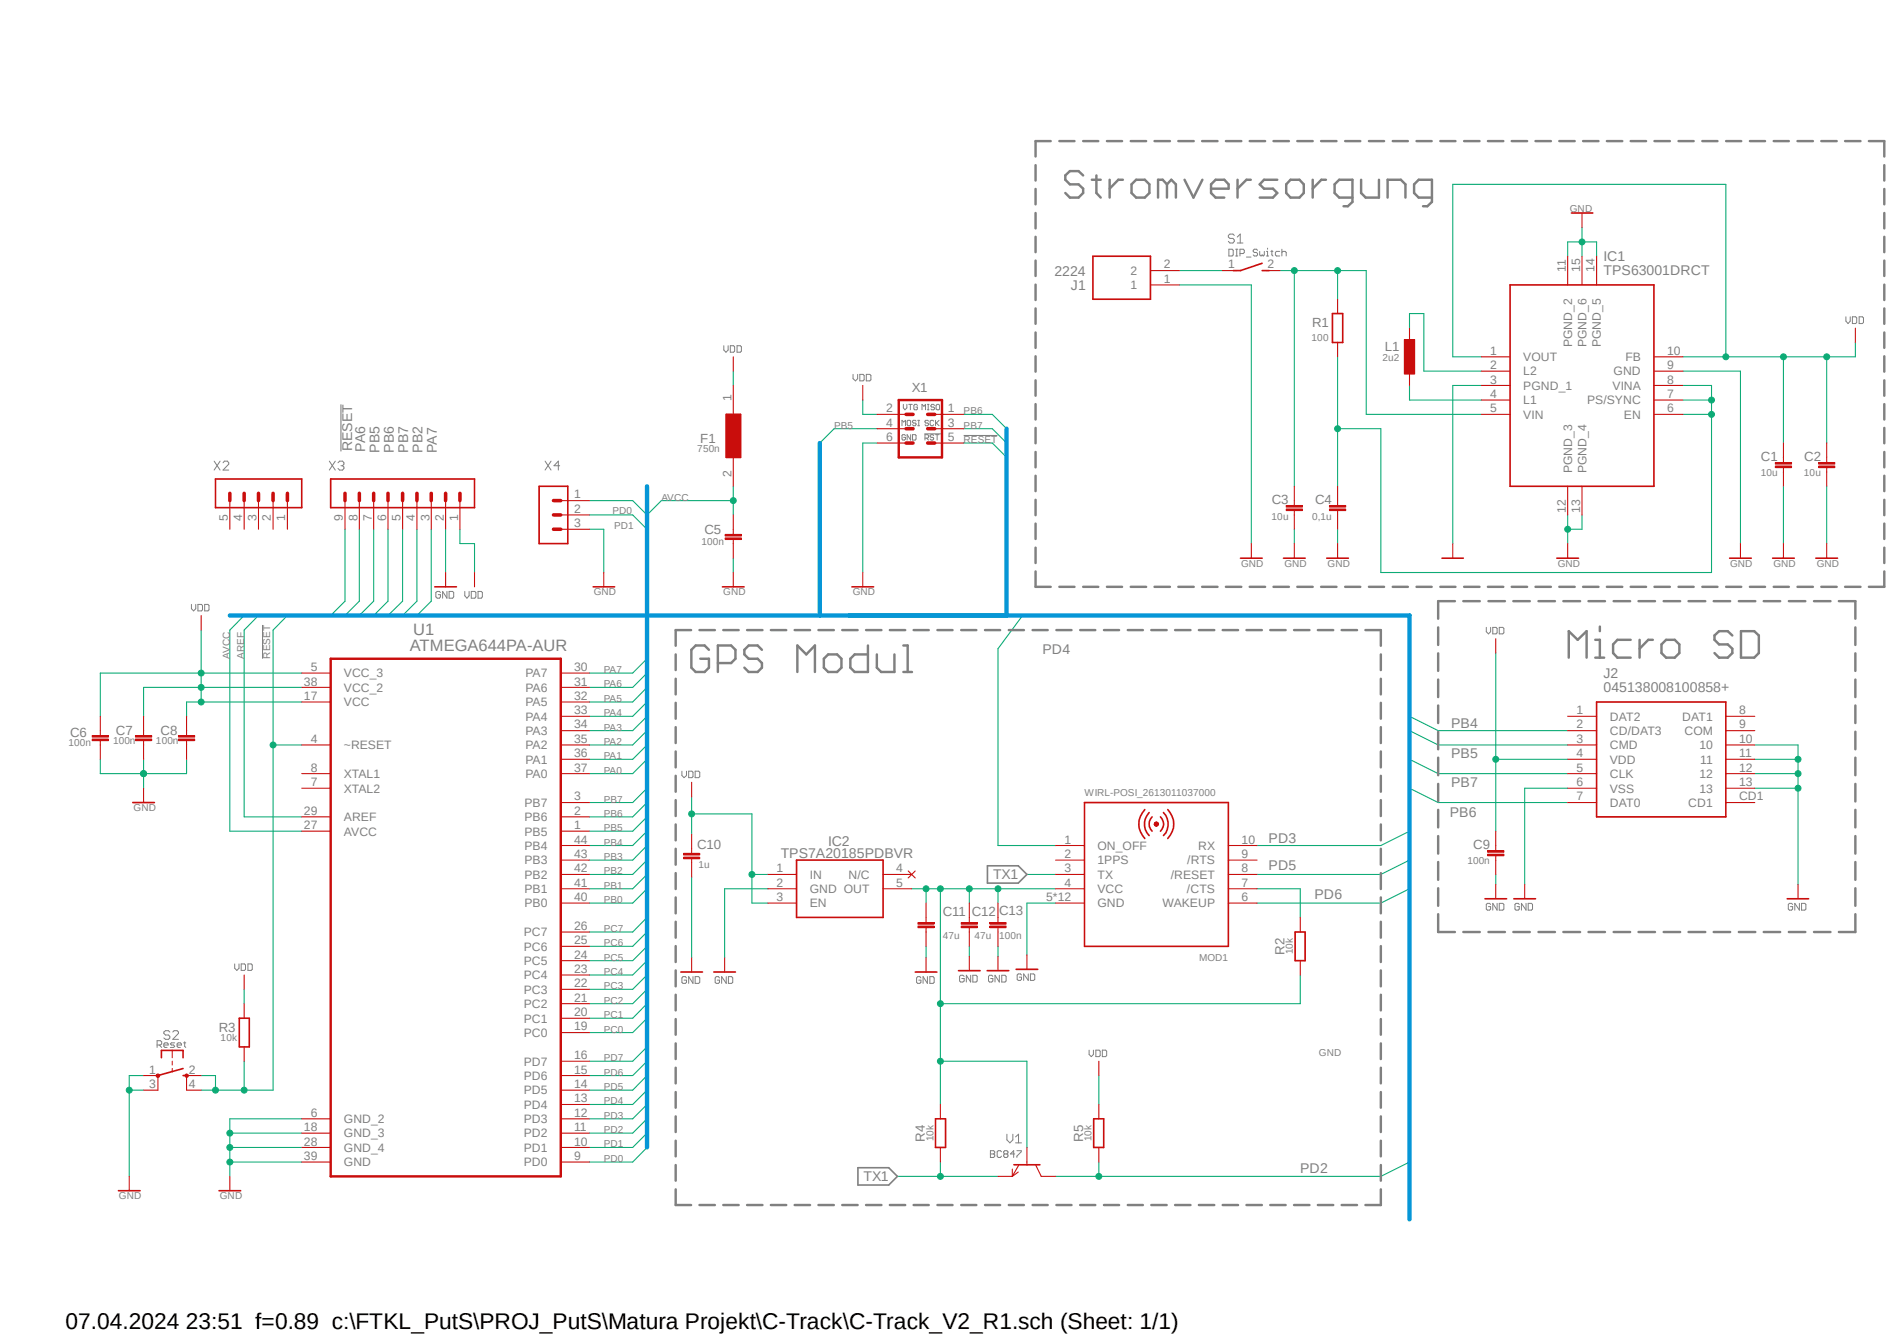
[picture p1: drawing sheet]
<svg xmlns="http://www.w3.org/2000/svg" width="297mm" height="210mm" viewBox="0 0 297 210" stroke-linecap="round" stroke-linejoin="round" font-family="sans-serif">
<path d="M10.2 21.8l285.1 169.7M295.3 21.8l-285.1 169.7" fill="none" stroke="#fff" stroke-width=".16"/>
<path d="M20.2 170.7h2.3M22.5 168.4h-2.3v15.8" fill="none" stroke="#0dab76" stroke-width=".17"/>
<circle cx="20.2" cy="170.7" r=".46" fill="#0dab76"/>
<circle cx="20.2" cy="170.7" r=".46" fill="none" stroke="#0dab76" stroke-width=".16"/>
<path d="M137.3 69.4h-2.2v20.3M114.8 87.4v2.3M36 177.5h11.2M47.2 175.2h-11.2v9" fill="none" stroke="#0dab76" stroke-width=".17"/>
<circle cx="36" cy="177.5" r=".46" fill="#0dab76"/>
<circle cx="36" cy="177.5" r=".46" fill="none" stroke="#0dab76" stroke-width=".16"/>
<path d="M36 179.7h11.2" fill="none" stroke="#0dab76" stroke-width=".17"/>
<circle cx="36" cy="179.7" r=".46" fill="#0dab76"/>
<circle cx="36" cy="179.7" r=".46" fill="none" stroke="#0dab76" stroke-width=".16"/>
<path d="M36 182h11.2" fill="none" stroke="#0dab76" stroke-width=".17"/>
<circle cx="36" cy="182" r=".46" fill="#0dab76"/>
<circle cx="36" cy="182" r=".46" fill="none" stroke="#0dab76" stroke-width=".16"/>
<path d="M274.7 118.9h6.8v4.5h-6.8M108.3 137.4v12.6M120.2 139.2h-6.7v10.8M274.7 121.2h6.8M145 148.2v1.8M151.8 148.2v1.6M156.3 148.2v1.6M165.3 141.4h-4.5v8.2" fill="none" stroke="#0dab76" stroke-width=".17"/>
<circle cx="281.5" cy="121.2" r=".46" fill="#0dab76"/>
<circle cx="281.5" cy="121.2" r=".46" fill="none" stroke="#0dab76" stroke-width=".16"/>
<path d="M274.7 116.7h6.8v2.2" fill="none" stroke="#0dab76" stroke-width=".17"/>
<circle cx="281.5" cy="118.9" r=".46" fill="#0dab76"/>
<circle cx="281.5" cy="118.9" r=".46" fill="none" stroke="#0dab76" stroke-width=".16"/>
<path d="M281.5 123.4v15.1" fill="none" stroke="#0dab76" stroke-width=".17"/>
<circle cx="281.5" cy="123.4" r=".46" fill="#0dab76"/>
<circle cx="281.5" cy="123.4" r=".46" fill="none" stroke="#0dab76" stroke-width=".16"/>
<path d="M184.7 44.6h11.2v40.5M92.3 82.9h2.2v6.8M202.6 82.9v2.2M15.7 118.9v2.3h13.5v-2.3M22.5 118.9v2.3M234.2 136.9v1.6M245.4 123.4h-6.7v15.1" fill="none" stroke="#0dab76" stroke-width=".17"/>
<circle cx="22.5" cy="121.2" r=".46" fill="#0dab76"/>
<circle cx="22.5" cy="121.2" r=".46" fill="none" stroke="#0dab76" stroke-width=".16"/>
<path d="M22.5 121.2v2.2" fill="none" stroke="#0dab76" stroke-width=".17"/>
<circle cx="22.5" cy="121.2" r=".46" fill="#0dab76"/>
<circle cx="22.5" cy="121.2" r=".46" fill="none" stroke="#0dab76" stroke-width=".16"/>
<path d="M209.4 82.9v2.2M245.4 80.6v4.5M247.7 80.6v2.3h-2.3" fill="none" stroke="#0dab76" stroke-width=".17"/>
<circle cx="245.4" cy="82.9" r=".46" fill="#0dab76"/>
<circle cx="245.4" cy="82.9" r=".46" fill="none" stroke="#0dab76" stroke-width=".16"/>
<path d="M247.7 35.6v4.5M247.7 37.9h2.3v2.2M263.5 58.1h9v27M231.9 60.4h-4.4v24.7" fill="none" stroke="#0dab76" stroke-width=".17"/>
<circle cx="247.7" cy="37.9" r=".46" fill="#0dab76"/>
<circle cx="247.7" cy="37.9" r=".46" fill="none" stroke="#0dab76" stroke-width=".16"/>
<g fill="none" stroke="#0dab76" stroke-width=".17">
<path d="M247.7 37.9h-2.3v2.2M137.3 67.1h-6.7l-2.2 2.3M150.9 67.1h4.5l2.2 2.3M150.9 64.9h4.5l2.2 2.2M279.2 76.2v8.9M286 76.2v8.9M56.3 82.9v11.2l-2.3 2.3M58.5 82.9v11.2l-2.2 2.3M60.7 82.9v11.2l-2.2 2.3M63 82.9v11.2l-2.3 2.3M65.3 82.9v11.2l-2.3 2.3M67.5 82.9v11.2l-2.2 2.3"/>
<path d="M69.8 82.9v6.8M160.1 96.4l-3.8 5.2v30.8h9M101.3 103.2l-2.2 2.2h-6.8M101.3 105.4l-2.2 2.3h-6.8M101.3 107.7l-2.2 2.2h-6.8M101.3 109.9l-2.2 2.3h-6.8M101.3 112.2l-2.2 2.2h-6.8M101.3 114.4l-2.2 2.3h-6.8M101.3 116.7l-2.2 2.2h-6.8M101.3 118.9l-2.2 2.3h-6.8M220.7 112.2l4.5 2.2h20.2M220.7 114.4l4.5 2.3h20.2"/>
<path d="M220.7 118.9l4.5 2.3h20.2M101.3 123.4l-2.2 2.3h-6.8M101.3 125.7l-2.2 2.2h-6.8M101.3 127.9l-2.2 2.3h-6.8M101.3 130.2l-2.2 2.2h-6.8M101.3 132.4l-2.2 2.3h-6.8M101.3 134.7l-2.2 2.2h-6.8M101.3 136.9l-2.2 2.3h-6.8M101.3 139.2l-2.2 2.2h-6.8M220.7 123.4l4.5 2.3h20.2M220.7 130.2l-4.5 2.2h-19.4M220.7 134.7l-4.5 2.2h-19.4"/>
<path d="M220.7 139.2l-4.5 2.2h-19.4M101.3 143.7l-2.2 2.3h-6.8M101.3 146l-2.2 2.2h-6.8M101.3 148.2l-2.2 2.3h-6.8M101.3 150.5l-2.2 2.2h-6.8M101.3 152.7l-2.2 2.2h-6.8M101.3 154.9l-2.2 2.3h-6.8M101.3 157.2l-2.2 2.3h-6.8M101.3 159.5l-2.2 2.2h-6.8M101.3 164l-2.2 2.2h-6.8M101.3 166.2l-2.2 2.2h-6.8M101.3 168.4l-2.2 2.3h-6.8"/>
<path d="M101.3 170.7l-2.2 2.3h-6.8M101.3 173l-2.2 2.2h-6.8M101.3 175.2l-2.2 2.3h-6.8M172 182v2.2h-6.7"/>
</g>
<circle cx="172" cy="184.2" r=".46" fill="#0dab76"/>
<circle cx="172" cy="184.2" r=".46" fill="none" stroke="#0dab76" stroke-width=".16"/>
<path d="M92.3 78.4h6.8l2.2 2.2M150.9 69.4h4.5l2.2 2.2M54 82.9v11.2l-2.2 2.3M92.3 80.6h6.8l2.2 2.3M42.8 116.7v54h-11.3M38.2 166.2v4.5M101.3 177.5l-2.2 2.2h-6.8M101.3 179.7l-2.2 2.3h-6.8M220.7 182l-4.5 2.2h-44.2" fill="none" stroke="#0dab76" stroke-width=".17"/>
<circle cx="38.2" cy="170.7" r=".46" fill="#0dab76"/>
<circle cx="38.2" cy="170.7" r=".46" fill="none" stroke="#0dab76" stroke-width=".16"/>
<path d="M31.5 168.4h2.2v2.3" fill="none" stroke="#0dab76" stroke-width=".17"/>
<circle cx="33.7" cy="170.7" r=".46" fill="#0dab76"/>
<circle cx="33.7" cy="170.7" r=".46" fill="none" stroke="#0dab76" stroke-width=".16"/>
<path d="M42.8 98.7v18h4.4" fill="none" stroke="#0dab76" stroke-width=".17"/>
<circle cx="42.8" cy="116.7" r=".46" fill="#0dab76"/>
<circle cx="42.8" cy="116.7" r=".46" fill="none" stroke="#0dab76" stroke-width=".16"/>
<path d="M114.8 76.2v4.4M114.8 78.4h-11.3l-2.2 2.2M38.2 96.4l-2.2 2.3v31.5h11.2M40.5 96.4l-2.3 2.3v29.2h9M45 96.4l-2.2 2.3" fill="none" stroke="#0dab76" stroke-width=".17"/>
<circle cx="114.8" cy="78.4" r=".46" fill="#0dab76"/>
<circle cx="114.8" cy="78.4" r=".46" fill="none" stroke="#0dab76" stroke-width=".16"/>
<path d="M108.3 124.8v5.8M108.3 127.5h9.4v9.4M172 168.4v4.6" fill="none" stroke="#0dab76" stroke-width=".17"/>
<circle cx="108.3" cy="127.5" r=".46" fill="#0dab76"/>
<circle cx="108.3" cy="127.5" r=".46" fill="none" stroke="#0dab76" stroke-width=".16"/>
<path d="M120.2 136.9h-2.5v4.5h2.5" fill="none" stroke="#0dab76" stroke-width=".17"/>
<circle cx="117.7" cy="136.9" r=".46" fill="#0dab76"/>
<circle cx="117.7" cy="136.9" r=".46" fill="none" stroke="#0dab76" stroke-width=".16"/>
<path d="M114.8 58.1v2.3M135.1 62.7v2.2h2.2M31.5 98.7v6.7M47.2 105.4h-31.5v6.8M38.2 154.9v2.3" fill="none" stroke="#0dab76" stroke-width=".17"/>
<circle cx="31.5" cy="105.4" r=".46" fill="#0dab76"/>
<circle cx="31.5" cy="105.4" r=".46" fill="none" stroke="#0dab76" stroke-width=".16"/>
<path d="M31.5 105.4v2.3M47.2 107.7h-24.7v4.5" fill="none" stroke="#0dab76" stroke-width=".17"/>
<circle cx="31.5" cy="107.7" r=".46" fill="#0dab76"/>
<circle cx="31.5" cy="107.7" r=".46" fill="none" stroke="#0dab76" stroke-width=".16"/>
<path d="M31.5 107.7v2.2M47.2 109.9h-18v2.3" fill="none" stroke="#0dab76" stroke-width=".17"/>
<circle cx="31.5" cy="109.9" r=".46" fill="#0dab76"/>
<circle cx="31.5" cy="109.9" r=".46" fill="none" stroke="#0dab76" stroke-width=".16"/>
<path d="M234.2 118.9h11.2M234.2 102.3v27.9" fill="none" stroke="#0dab76" stroke-width=".17"/>
<circle cx="234.2" cy="118.9" r=".46" fill="#0dab76"/>
<circle cx="234.2" cy="118.9" r=".46" fill="none" stroke="#0dab76" stroke-width=".16"/>
<path d="M231.9 55.9h-4.4v-27h42.7v27M263.5 55.9h15.7" fill="none" stroke="#0dab76" stroke-width=".17"/>
<circle cx="270.2" cy="55.9" r=".46" fill="#0dab76"/>
<circle cx="270.2" cy="55.9" r=".46" fill="none" stroke="#0dab76" stroke-width=".16"/>
<path d="M279.2 55.9v13.5" fill="none" stroke="#0dab76" stroke-width=".17"/>
<circle cx="279.2" cy="55.9" r=".46" fill="#0dab76"/>
<circle cx="279.2" cy="55.9" r=".46" fill="none" stroke="#0dab76" stroke-width=".16"/>
<path d="M279.2 55.9h11.3M286 55.9v13.5" fill="none" stroke="#0dab76" stroke-width=".17"/>
<circle cx="286" cy="55.9" r=".46" fill="#0dab76"/>
<circle cx="286" cy="55.9" r=".46" fill="none" stroke="#0dab76" stroke-width=".16"/>
<path d="M290.5 53.6v2.3M72 82.9v2.2h2.3v4.6M140.5 184.2h15.8M147.2 182v2.2" fill="none" stroke="#0dab76" stroke-width=".17"/>
<circle cx="147.2" cy="184.2" r=".46" fill="#0dab76"/>
<circle cx="147.2" cy="184.2" r=".46" fill="none" stroke="#0dab76" stroke-width=".16"/>
<path d="M200.4 42.4h9v4.5M202.6 42.4v33.8M160.8 136.9h4.5M196.8 139.2h6.8v4.5" fill="none" stroke="#0dab76" stroke-width=".17"/>
<circle cx="202.7" cy="42.4" r=".46" fill="#0dab76"/>
<circle cx="202.7" cy="42.4" r=".46" fill="none" stroke="#0dab76" stroke-width=".16"/>
<path d="M209.4 42.4h4.5v22.5" fill="none" stroke="#0dab76" stroke-width=".17"/>
<circle cx="209.4" cy="42.4" r=".46" fill="#0dab76"/>
<circle cx="209.4" cy="42.4" r=".46" fill="none" stroke="#0dab76" stroke-width=".16"/>
<path d="M184.7 42.4h6.7M213.9 64.9h18M263.5 62.7h4.5v2.2h-4.5" fill="none" stroke="#0dab76" stroke-width=".17"/>
<circle cx="268" cy="64.9" r=".46" fill="#0dab76"/>
<circle cx="268" cy="64.9" r=".46" fill="none" stroke="#0dab76" stroke-width=".16"/>
<path d="M263.5 60.4h4.5v2.3" fill="none" stroke="#0dab76" stroke-width=".17"/>
<circle cx="268" cy="62.7" r=".46" fill="#0dab76"/>
<circle cx="268" cy="62.7" r=".46" fill="none" stroke="#0dab76" stroke-width=".16"/>
<path d="M209.4 55.9v20.3M268 64.9v24.8h-51.8v-22.6h-6.8" fill="none" stroke="#0dab76" stroke-width=".17"/>
<circle cx="209.4" cy="67.1" r=".46" fill="#0dab76"/>
<circle cx="209.4" cy="67.1" r=".46" fill="none" stroke="#0dab76" stroke-width=".16"/>
<path d="M220.7 51.4v-2.3h2.2v9h9M220.7 60.4v2.3h11.2M147.2 157.2v15.8M147.2 166.2h13.6" fill="none" stroke="#0dab76" stroke-width=".17"/>
<circle cx="147.2" cy="166.2" r=".46" fill="#0dab76"/>
<circle cx="147.2" cy="166.2" r=".46" fill="none" stroke="#0dab76" stroke-width=".16"/>
<path d="M142.7 139.2h22.6M147.2 139.2v18h56.4v-4.5M160.8 166.2v13.5" fill="none" stroke="#0dab76" stroke-width=".17"/>
<circle cx="147.2" cy="157.2" r=".46" fill="#0dab76"/>
<circle cx="147.2" cy="157.2" r=".46" fill="none" stroke="#0dab76" stroke-width=".16"/>
<circle cx="147.2" cy="139.2" r=".46" fill="#0dab76"/>
<circle cx="147.2" cy="139.2" r=".46" fill="none" stroke="#0dab76" stroke-width=".16"/>
<path d="M145 139.2v2.2" fill="none" stroke="#0dab76" stroke-width=".17"/>
<circle cx="145" cy="139.2" r=".46" fill="#0dab76"/>
<circle cx="145" cy="139.2" r=".46" fill="none" stroke="#0dab76" stroke-width=".16"/>
<path d="M151.8 139.2v2.2" fill="none" stroke="#0dab76" stroke-width=".17"/>
<circle cx="151.8" cy="139.2" r=".46" fill="#0dab76"/>
<circle cx="151.8" cy="139.2" r=".46" fill="none" stroke="#0dab76" stroke-width=".16"/>
<path d="M156.3 139.2v2.2" fill="none" stroke="#0dab76" stroke-width=".17"/>
<circle cx="156.3" cy="139.2" r=".46" fill="#0dab76"/>
<circle cx="156.3" cy="139.2" r=".46" fill="none" stroke="#0dab76" stroke-width=".16"/>
<path d="M101.3 76.2v103.5M128.4 69.4v27M157.6 67.1v29.3M36 96.4h184.7v94.6" fill="none" stroke="#0696d7" stroke-width=".68"/>
<path d="M140.7 62.7h6.8v8.9h-6.8z" fill="none" stroke="#c90d0c" stroke-width=".38"/>
<path d="M141.9 69.4h1.1M141.9 67.1h1.1M141.9 64.9h1.1M145.2 69.4h1.1M145.2 67.1h1.1M145.2 64.9h1.1" fill="none" stroke="#c90d0c" stroke-width=".55"/>
<path d="M137.3 64.9h4.6M137.3 67.1h4.6M137.3 69.4h4.6M146.3 64.9h4.6M146.3 67.1h4.6M146.3 69.4h4.6" fill="none" stroke="#c90d0c" stroke-width=".17"/>
<circle cx="24.7" cy="168.5" r=".29" fill="#c90d0c"/>
<circle cx="24.7" cy="168.5" r=".29" fill="none" stroke="#c90d0c" stroke-width=".16"/>
<path d="M29 168.3l.2-.1 .2 .1 .1 .1-.1 .3h-.2h-.2v-.3z" fill-rule="evenodd" fill="#c90d0c"/>
<path d="M29 168.3l.2-.1 .2 .1 .1 .1-.1 .3h-.2h-.2v-.3z" fill="none" stroke="#c90d0c" stroke-width=".16"/>
<path d="M113.7 64.9h2.3v6.7h-2.3zM114.8 64.9v6.7M25.3 165.7v-1.2h3.4v1.2M28.7 168.4h.5M28.7 167.3l-4 1.1" fill="none" stroke="#c90d0c" stroke-width=".25"/>
<path d="M114.8 60.4v4.5M114.8 71.6v4.6M22.5 168.4h2.2v2.3h-2.2M27 164.5v1.2M27 166.2v.6M27 167.3v.6M31.5 168.4h-2.3v2.3h2.3" fill="none" stroke="#c90d0c" stroke-width=".17"/>
<path d="M114.9 64.9h1.1v6.8h-1.1z" fill-rule="evenodd" fill="#c90d0c"/>
<path d="M114.9 64.9h1.1v6.8h-1.1z" fill="none" stroke="#c90d0c" stroke-width=".16"/>
<path d="M113.7 64.9h1.1v6.8h-1.1z" fill-rule="evenodd" fill="#c90d0c"/>
<path d="M113.7 64.9h1.1v6.8h-1.1zM113.5 83.7h2.6v.2h-2.6zM113.5 84.2h2.6v.3h-2.6zM14.4 115.2h2.6v.2h-2.6zM14.4 115.7h2.6v.3h-2.6zM21.2 115.2h2.5v.2h-2.5zM21.2 115.7h2.5v.3h-2.5zM27.9 115.2h2.6v.2h-2.6zM27.9 115.7h2.6v.3h-2.6z" fill="none" stroke="#c90d0c" stroke-width=".16"/>
<g fill="none" stroke="#c90d0c" stroke-width=".17">
<path d="M94.5 89.7v2.2M114.8 80.6v3.2M114.8 84.5v2.9M114.8 89.7v2.2M135.1 89.7v2.2M15.7 112.2v3.1M15.7 116v2.9M22.5 112.2v3.1M22.5 116v2.9M29.2 112.2v3.1M29.2 116v2.9M22.5 123.4v2.3"/>
<path d="M165.3 132.4h4.5M165.3 134.7h4.5M165.3 136.9h4.5M165.3 139.2h4.5M192.3 132.4h4.5M192.3 134.7h4.5M192.3 136.9h4.5M192.3 139.2h4.5M38.2 157.2v2.3M165.3 141.4h4.5M192.3 141.4h4.5M38.2 164v2.2"/>
<path d="M20.2 184.2v2.3M36 184.2v2.3"/>
</g>
<g fill="none" stroke="#c90d0c" stroke-width=".25">
<path d="M92.9 91.9h3.3M113.1 91.9h3.4M113.5 83.8h2.6M113.5 84.4h2.6M133.4 91.9h3.4M14.4 115.3h2.6M14.4 115.9h2.6M21.2 115.3h2.5M21.2 115.9h2.5M27.9 115.3h2.6M27.9 115.9h2.6M20.8 125.7h3.4"/>
<path d="M169.8 125.7h22.5v22.5h-22.5zM37.5 159.5h1.5v4.5h-1.5zM18.5 186.5h3.4M34.3 186.5h3.4"/>
</g>
<path d="M180.8 128.8l.3-.1 .2 .1 .1 .3-.1 .2-.2 .1-.3-.1-.1-.2 .4-.2v.2v.1l-.4-.1z" fill-rule="evenodd" fill="#c90d0c"/>
<path d="M180.8 128.8l.3-.1 .2 .1 .1 .3-.1 .2-.2 .1-.3-.1-.1-.2 .4-.2v.2v.1l-.4-.1z" fill="none" stroke="#c90d0c" stroke-width=".16"/>
<path d="M179.2 126.8a3.2 3.2 0 0 0 0 4.5M179.9 127.3a2.57 2.57 0 0 0 0 3.6M180.4 127.9a1.58 1.58 0 0 0 0 2.3" fill="none" stroke="#c90d0c" stroke-width=".25"/>
<path d="M180.8 128.8l.3-.1 .2 .1 .1 .3-.1 .2-.2 .1-.3-.1-.1-.2 .4-.2v.2v.1l-.4-.1z" fill-rule="evenodd" fill="#c90d0c"/>
<path d="M107 133.6h2.6v.3h-2.6zM107 134.2h2.6v.3h-2.6zM180.8 128.8l.3-.1 .2 .1 .1 .3-.1 .2-.2 .1-.3-.1-.1-.2 .4-.2v.2v.1l-.4-.1zM232.9 133.2h2.6v.3h-2.6zM232.9 133.8h2.6v.2h-2.6zM143.7 144.5h2.6v.2h-2.6zM143.7 145h2.6v.3h-2.6zM150.5 144.5h2.5v.2h-2.5zM150.5 145h2.5v.3h-2.5zM155 144.5h2.5v.2h-2.5zM155 145h2.5v.3h-2.5z" fill="none" stroke="#c90d0c" stroke-width=".16"/>
<g fill="none" stroke="#c90d0c" stroke-width=".25">
<path d="M171.1 40.1h9v6.8h-9zM84.4 76.2h4.5v8.9h-4.5zM250 109.9h20.2v18h-20.2zM107 133.8h2.6M107 134.4h2.6M124.7 134.7h13.6v9h-13.6zM180.8 129.1h.5M181.7 127.9a1.49 1.49 0 0 1 0 2.3M182.2 127.3a2.57 2.57 0 0 1 0 3.6M182.8 126.8a3.2 3.2 0 0 1 0 4.5M232.9 133.3h2.6M232.9 133.9h2.6"/>
<path d="M106.6 152.2h3.4M111.8 152.2h3.3M143.3 152.2h3.4M143.7 144.6h2.6M143.7 145.2h2.6M150.1 152h3.4M150.5 144.6h2.5M150.5 145.2h2.5M154.6 152h3.3M155 144.6h2.5M155 145.2h2.5M159.1 151.8h3.4"/>
<path d="M202.8 146h1.5v4.5h-1.5zM232.5 140.8h3.4M237 140.8h3.4M279.8 140.8h3.4M146.5 175.2h1.5v4.5h-1.5zM171.2 175.2h1.6v4.5h-1.6zM158.7 182.4h4.1"/>
</g>
<g fill="none" stroke="#c90d0c" stroke-width=".17">
<path d="M114.8 55.9v2.2M180.1 44.6h4.6M180.1 42.4h4.6M87.8 78.4h4.5M135.1 60.4v2.3M31.5 96.4v2.3M87.8 80.6h4.5M87.8 82.9h4.5M234.2 100v2.3M245.4 112.2h4.6M245.4 114.4h4.6M245.4 116.7h4.6"/>
<path d="M245.4 118.9h4.6M270.2 112.2h4.5M270.2 114.4h4.5M270.2 116.7h4.5M270.2 118.9h4.5M108.3 122.5v2.3M108.3 130.6v3.2M108.3 134.5v2.9M120.2 136.9h4.5M120.2 139.2h4.5M138.3 136.9h4.4M138.3 139.2h4.4"/>
<path d="M142.2 136.4l1.1 1.1M143.3 136.4l-1.1 1.1M234.2 130.2v3.1M234.2 134v2.9M234.2 138.5v2.3M238.7 138.5v2.3M245.4 121.2h4.6M245.4 123.4h4.6M245.4 125.7h4.6M270.2 121.2h4.5M270.2 123.4h4.5M270.2 125.7h4.5"/>
<path d="M281.5 138.5v2.3M38.2 152.7v2.2M108.3 150v2.2M113.5 150v2.2M120.2 141.4h4.5M145 141.4v3.2M145 145.3v2.9M145 150v2.2M151.8 141.4v3.2M151.8 145.3v2.9M151.8 149.8v2.2M156.3 141.4v3.2"/>
<path d="M156.3 145.3v2.9M156.3 149.8v2.2M160.8 149.6v2.2M203.6 143.7v2.3M203.6 150.5v2.2M147.2 173v2.2M147.2 179.7v2.3M160.8 179.7v2.7M172 166.2v2.2M172 173v2.2M172 179.7v2.3M156.3 184.2h2.2"/>
<path d="M158.5 183.1v1.1M159.4 183.6l-.9 .6M159.5 182.5l-1 1.7M162.1 182.4l.9 1.8h2.3"/>
</g>
<path d="M86.7 78.4h1.1M86.7 82.9h1.1M86.7 80.6h1.1" fill="none" stroke="#c90d0c" stroke-width=".55"/>
<path d="M219.9 53.2h1.6v5.4h-1.6z" fill-rule="evenodd" fill="#c90d0c"/>
<path d="M219.9 53.2h1.6v5.4h-1.6zM201.4 79.2h2.5v.2h-2.5zM201.4 79.7h2.5v.3h-2.5zM208.2 79.2h2.5v.2h-2.5zM208.2 79.7h2.5v.3h-2.5zM278 72.4h2.5v.3h-2.5zM278 73h2.5v.2h-2.5zM284.7 72.4h2.6v.3h-2.6zM284.7 73h2.6v.2h-2.6z" fill="none" stroke="#c90d0c" stroke-width=".16"/>
<g fill="none" stroke="#c90d0c" stroke-width=".17">
<path d="M247.7 33.4v2.2M191.4 42.4h2.2M198.2 42.4h2.2M209.4 46.9v2.2M209.4 53.6v2.3M220.7 51.4v2.2M220.7 58.1v2.3M231.9 55.9h4.5M231.9 58.1h4.5M245.4 40.1v4.5M247.7 40.1v4.5M250 40.1v4.5"/>
<path d="M259 55.9h4.5M259 58.1h4.5M290.5 51.4v2.2M36 78.4v4.5M38.2 78.4v4.5M40.5 78.4v4.5M42.8 78.4v4.5M45 78.4v4.5M54 78.4v4.5M56.3 78.4v4.5M58.5 78.4v4.5M60.7 78.4v4.5"/>
<path d="M63 78.4v4.5M65.3 78.4v4.5M67.5 78.4v4.5M69.8 78.4v4.5M72 78.4v4.5M202.6 76.2v3.1M202.6 80v2.9M209.4 76.2v3.1M209.4 80v2.9M231.9 60.4h4.5M231.9 62.7h4.5M231.9 64.9h4.5"/>
<path d="M245.4 76.2v4.4M247.7 76.2v4.4M259 60.4h4.5M259 62.7h4.5M259 64.9h4.5M279.2 69.4v3.2M279.2 73.2v3M286 69.4v3.2M286 73.2v3M69.8 89.7v2.2M74.3 89.7v2.2M195.9 85.1v2.3"/>
<path d="M202.6 85.1v2.3M209.4 85.1v2.3M227.5 85.1v2.3M245.4 85.1v2.3M272.5 85.1v2.3M279.2 85.1v2.3M286 85.1v2.3M47.2 107.7h4.6M47.2 105.4h4.6M47.2 109.9h4.6M47.2 116.7h4.6M87.8 107.7h4.5"/>
<path d="M87.8 105.4h4.5M87.8 109.9h4.5M87.8 116.7h4.5M87.8 118.9h4.5M87.8 114.4h4.5M87.8 112.2h4.5M47.2 130.2h4.6M47.2 121.2h4.6M47.2 127.9h4.6M47.2 123.4h4.6M87.8 130.2h4.5M87.8 121.2h4.5"/>
<path d="M87.8 127.9h4.5M87.8 139.2h4.5M87.8 136.9h4.5M87.8 134.7h4.5M87.8 132.4h4.5M87.8 125.7h4.5M87.8 141.4h4.5M87.8 159.5h4.5M87.8 157.2h4.5M87.8 154.9h4.5M87.8 152.7h4.5M87.8 150.5h4.5"/>
<path d="M87.8 148.2h4.5M87.8 146h4.5M47.2 175.2h4.6M47.2 177.5h4.6M47.2 179.7h4.6M87.8 175.2h4.5M87.8 177.5h4.5M87.8 179.7h4.5M87.8 161.7h4.5M87.8 173h4.5M87.8 170.7h4.5M87.8 168.4h4.5"/>
<path d="M87.8 166.2h4.5M47.2 182h4.6M87.8 182h4.5"/>
</g>
<g fill="none" stroke="#c90d0c" stroke-width=".25">
<path d="M246 33.4h3.4M197.6 41.2l-3.4 1.2h-1.1M197.6 42.4h1.1M208.6 49.1h1.6v4.5h-1.6zM236.4 44.6h22.6v31.6h-22.6zM33.7 75h13.5v4.5h-13.5zM51.8 75h22.5v4.5h-22.5zM201.4 79.3h2.5M201.4 79.8h2.5M208.2 79.3h2.5M208.2 79.8h2.5M278 72.6h2.5"/>
<path d="M278 73.1h2.5M284.7 72.6h2.6M284.7 73.1h2.6M68.1 91.9h3.4M194.2 87.4h3.4M201 87.4h3.3M207.7 87.4h3.4M225.8 87.4h3.3M243.8 87.4h3.3M270.8 87.4h3.4M277.5 87.4h3.4M284.3 87.4h3.4"/>
</g>
<path d="M51.8 103.2h36v81h-36z" fill="none" stroke="#c90d0c" stroke-width=".38"/>
<g fill="none" stroke="#c90d0c" stroke-width=".55">
<path d="M36 77.3v1.1M38.2 77.3v1.1M40.5 77.3v1.1M42.8 77.3v1.1M45 77.3v1.1M54 77.3v1.1M56.3 77.3v1.1M58.5 77.3v1.1M60.7 77.3v1.1M63 77.3v1.1M65.3 77.3v1.1M67.5 77.3v1.1"/>
<path d="M69.8 77.3v1.1M72 77.3v1.1"/>
</g>
<g fill="none" stroke="#808080" stroke-width=".16">
<path d="M192.4 39h.5l.2 .2v.7l-.2 .2h-.5zM193.3 36.9l-.3-.2h-.4l-.3 .2v.2l.3 .2h.4l.3 .3v.2l-.3 .3h-.4l-.3-.3M193.5 39h.3M193.6 39v1.1M193.7 38.1h.9M193.7 37.1l.5-.4v1.4M194.1 39.7h.5l.2-.2v-.3l-.2-.2h-.5v1.1M196.9 39.2l-.2-.2h-.3l-.2 .2 .2 .3h.3l.2 .2v.2l-.2 .2h-.3l-.2-.2M197.2 39.4v.5l.2 .2 .2-.2 .2 .2 .2-.2v-.5M198.3 39.4h.2v.7M198.5 38.9v.1M199 39.4h.3"/>
<path d="M199.1 39.2v.7l.2 .2M200.4 39.4h-.5l-.2 .1v.4l.2 .2h.5M200.7 39.5l.2-.1h.3l.2 .1v.6M200.7 39v1.1M113.3 54.1v.7l.4 .4 .3-.4v-.7M114.3 54.1h.6l.1 .2v.7l-.1 .2h-.6zM115.4 54.1h.5l.2 .2v.7l-.2 .2h-.5zM133.6 58.6v.7l.3 .3 .4-.3v-.7M134.6 58.6h.5l.2 .2v.7l-.2 .1h-.5zM135.6 58.6h.6l.2 .2v.7l-.2 .1h-.6zM193.5 40.1h.3M195.2 40.3h.7"/>
<path d="M198.3 40.1h.3M289 49.6v.7l.3 .4 .4-.4v-.7M290 49.6h.5l.2 .2v.7l-.2 .2h-.5zM291.1 49.6h.5l.2 .2v.7l-.2 .2h-.5zM33.5 72.2l1 1.4M34.5 72.2l-1 1.4M34.9 72.5l.2-.3h.5l.2 .3v.2l-.9 .9h.9M51.6 72.2l.9 1.4M52.5 72.2l-.9 1.4M52.9 72.5l.3-.3h.4l.2 .3v.2l-.2 .2M53.4 72.9h.2M53.6 72.9l.2 .3v.2l-.2 .2h-.4l-.3-.2"/>
<path d="M85.3 72.2l1 1.4M86.3 72.2l-1 1.4M87.6 72.9h-.9l.7-.7v1.4M141.2 66.7v-.9l.3 .3 .3-.3v.9M141.4 63.3v.6l.3 .3 .3-.3v-.6M141.8 68.2l-.2-.1h-.2l-.2 .1v.5l.2 .2h.2l.2-.2v-.2h-.3M142 66l.2-.2h.3l.1 .2v.5l-.1 .2h-.3l-.2-.2zM142.3 63.3h.5M142.5 63.3v.9M142.6 68.1v.8l-.6-.8v.8M142.9 68.1h.4l.1 .1v.5l-.1 .2h-.4zM143.4 66l-.1-.2h-.3l-.1 .2 .1 .3h.3l.1 .1-.1 .3h-.3l-.1-.2"/>
<path d="M143.6 63.5l-.1-.2h-.3l-.1 .2v.6l.1 .1h.3l.1-.1v-.3h-.2M143.7 65.8h.3M143.7 66.7h.3M143.8 65.8v.9M144.4 64.2v-.9l.3 .3 .2-.3v.9M144.8 67.9h2.5M144.8 68.6h.4l.2-.1v-.3l-.2-.1h-.4v.8M145.1 68.6l.3 .3M145.2 64.2h.3M145.2 63.3h.3M145.3 63.3v.9M145.4 66l-.2-.2h-.3l-.1 .2 .1 .3h.3l.2 .1-.2 .3h-.3l-.1-.2"/>
<path d="M146.2 66l-.2-.2-.4 .2v.5l.2 .2h.2l.2-.2M146.2 68.2l-.2-.1-.4 .1v.2l.6 .2-.2 .3h-.2l-.2-.2M146.3 63.5l-.1-.2h-.3l-.1 .3 .1 .2h.3l.1 .3-.1 .1h-.3l-.1-.1M146.5 65.8v.9M146.5 68.1h.5M146.6 63.5l.1-.2h.3l.1 .2v.6l-.1 .1-.4-.1zM146.6 66.3l.4 .4M146.7 68.1v.8M147 65.8l-.5 .6M150.9 68.2h5.3M30 94.7v.6l.3 .4 .3-.4v-.6M31 94.7h.5l.2 .1v.7l-.2 .2h-.5z"/>
<path d="M32 94.7h.6l.1 .1v.7l-.1 .2h-.6zM41.1 97.9v5.3M69 92.8l-.2-.2h-.3l-.3 .2v.7l.3 .2h.3l.2-.2v-.4h-.4M70 92.6v1.1l-.7-1.1v1.1M70.3 92.6h.6l.1 .2v.7l-.1 .2h-.6zM72.8 92.6v.7l.3 .4 .3-.4v-.7M73.8 92.6h.5l.2 .2v.7l-.2 .2h-.5zM74.8 92.6h.6l.1 .2v.7l-.1 .2h-.6zM232.7 98.3v.6l.3 .4 .4-.4v-.6M233.7 98.3h.5l.2 .1v.7l-.2 .2h-.5zM234.7 98.3h.6l.2 .1v.7l-.2 .2h-.6zM106.8 120.8v.7l.3 .3 .4-.3v-.7"/>
<path d="M107.8 120.8h.5l.2 .1v.7l-.2 .2h-.5zM108.8 120.8h.6l.2 .1v.7l-.2 .2h-.6zM36.7 151v.6l.4 .4 .3-.4v-.6M37.8 151h.5l.1 .1v.7l-.1 .2h-.5zM38.8 151h.5l.2 .1v.7l-.2 .2h-.5zM107.5 153.2l-.2-.2h-.4l-.1 .2v.6l.1 .2h.4l.2-.2v-.3h-.4M108.5 153v1l-.7-1v1M108.8 153h.6l.2 .2v.6l-.2 .2h-.6zM112.6 153.2l-.1-.2h-.4l-.1 .2v.6l.1 .2h.4l.1-.2v-.3h-.3M113.7 153v1l-.7-1v1M114 153h.6l.1 .2v.6l-.1 .2h-.6zM144.2 153.2l-.2-.2h-.3l-.2 .2v.6l.2 .2h.3l.2-.2v-.3h-.4"/>
<path d="M145.2 153v1l-.7-1v1M145.6 153h.5l.2 .2v.6l-.2 .2h-.5zM151 152.9l-.3-.2h-.3l-.2 .2v.7l.2 .2h.3l.3-.2v-.4h-.4M152 152.7v1.1l-.7-1.1v1.1M152.3 152.7h.5l.2 .2v.7l-.2 .2h-.5zM155.4 152.9l-.1-.2h-.4l-.1 .2v.7l.1 .2h.4l.1-.2v-.4h-.3M156.5 152.7v1.1l-.7-1.1v1.1M156.8 152.7h.6l.1 .2v.7l-.1 .2h-.6zM159.9 152.7l-.1-.2h-.4l-.1 .2v.7l.1 .1h.4l.1-.1v-.4h-.3M161 152.5v1l-.7-1v1M161.3 152.5h.5l.2 .2v.7l-.2 .1h-.5zM233.4 141.6l-.2-.1h-.3l-.2 .1v.8l.2 .1h.3l.2-.1v-.4h-.4"/>
<path d="M234.4 141.5v1l-.7-1v1M234.7 141.5h.6l.2 .1v.8l-.2 .1h-.6zM237.9 141.6l-.2-.1h-.3l-.2 .1v.8l.2 .1h.3l.2-.1v-.4h-.4M238.9 141.5v1l-.7-1v1M239.3 141.5h.5l.1 .1v.8l-.1 .1h-.5zM280.7 141.6l-.2-.1h-.3l-.2 .1v.8l.2 .1h.3l.2-.1v-.4h-.4M281.7 141.5v1l-.7-1v1M282.1 141.5h.5l.1 .1v.8l-.1 .1h-.5zM24.6 163.7h.5l.2-.2v-.3l-.2-.2h-.5v1M24.9 163.7l.4 .3M25.7 163.7h.6l-.1-.4h-.4l-.1 .2v.4l.1 .1h.4M26.6 161.6l-.2-.2h-.5l-.2 .2v.2l.2 .3h.5l.2 .2v.3l-.2 .2h-.5l-.2-.2"/>
<path d="M27.1 161.6l.2-.2h.4l.2 .2v.2l-.8 1h.8M27.3 163.3h-.5l-.1 .2 .1 .2h.4l.1 .2-.1 .1h-.5M27.7 163.7h.7l-.2-.4h-.3l-.2 .2v.4l.2 .1h.3M28.7 163.3h.4M28.9 163.2v.7l.2 .1M157.6 177.6v.9l.5 .5 .5-.5v-.9M159 178.1l.5-.5v1.4M159 179h.9M170.5 164.5v.6l.4 .4 .3-.4v-.6M171.6 164.5h.5l.2 .1v.7l-.2 .2h-.5zM172.6 164.5h.5l.2 .1v.7l-.2 .2h-.5zM155.1 180.2h.5l.1 .2-.1 .3 .1 .4-.1 .2h-.5z"/>
<path d="M155.1 180.7h.5M156.8 180.4l-.2-.2h-.3l-.2 .2v.7l.2 .2h.3l.2-.2M157.3 180.7l-.2-.1 .2-.4h.3l.2 .2-.2 .3M157.3 180.7l-.2 .2 .2 .4h.3l.2-.2-.2-.4M157.3 180.7h.3M158.9 180.7h-.7l.5-.5v1.1M159.2 180.2h.7v.2l-.7 .7v.2"/>
</g>
<path d="M53.4 63.3v7.4" fill="none" stroke="#808080" stroke-width=".17"/>
<path d="M154.6 135.6h4.8l1.4 1.3-1.4 1.4h-4.8zM134.3 182.9h4.8l1.4 1.3-1.4 1.4h-4.8z" fill="none" stroke="#808080" stroke-width=".25"/>
<g fill="none" stroke="#808080" stroke-width=".38">
<path d="M162.1 25.9v2.4M162.1 29.6v2.4M162.1 33.4v2.4M162.1 37.1v2.4M164.5 22.1h-2.4v2.4M165.9 22.1h2.3M169.6 22.1h2.4M169.6 27.5l-.7-.7h-1.4l-.7 .7v.7l.7 .7h1.4l.7 .6v.7l-.7 .7h-1.4l-.7-.7M170.9 28.2h1.4M171.7 27.5v2.7l.6 .7M173.3 22.1h2.4M173.7 28.2v2.7"/>
<path d="M175.8 28.2h-.7l-1.4 1.3M177 22.1h2.5M177.2 28.9l.7-.7h1.3l.8 .7v1.3l-.8 .7h-1.3l-.7-.7zM180.8 22.1h2.4M182.7 28.9l-.7-.7h-.7v2.7M182.7 28.9v2M182.7 28.9l.7-.7 .7 .7v2M184.5 22.1h2.4M185.5 28.2l1.4 2.7 1.4-2.7M188.2 22.1h2.4M189.6 29.5h2.8v-.6l-.7-.7h-1.4l-.7 .7v1.3l.7 .7h1.4M191.9 22.1h2.5"/>
<path d="M193.8 28.2v2.7M195.7 22.1h2.4M195.8 28.2h-.6l-1.4 1.3M199.4 22.1h2.4M200 28.2h-2.1l-.7 .7 .7 .6h1.4l.7 .7-.7 .7h-2.1M202.1 28.2h1.4l.6 .7v1.3l-.6 .7h-1.4l-.7-.7v-1.3zM203.1 22.1h2.4M205.5 28.2v2.7M206.8 22.1h2.5M207.6 28.2h-.7l-1.4 1.3M210.6 22.1h2.4M211.8 30.9h-2.1l-.7-.7v-1.3l.7-.7h2.1v3.4l-.8 .7h-.6"/>
<path d="M213.1 28.2v2l.7 .7h2.1v-2.7M214.3 22.1h2.4M217.3 30.9v-2.7h2l.7 .7v2M218.1 22.1h2.3M221.8 22.1h2.4M224.2 30.9h-2.1l-.7-.7v-1.3l.7-.7h2.1v3.4l-.7 .7h-.7M225.5 22.1h2.4M229.2 22.1h2.4M233 22.1h2.4M236.7 22.1h2.4M240.4 22.1h2.4M244.1 22.1h2.4"/>
<path d="M247.9 22.1h2.4M251.6 22.1h2.4M255.3 22.1h2.4M259 22.1h2.5M262.8 22.1h2.4M266.5 22.1h2.4M270.3 22.1h2.3M274 22.1h2.4M277.7 22.1h2.4M281.4 22.1h2.4M285.2 22.1h2.4M288.9 22.1h2.4"/>
<path d="M292.6 22.1h2.4v2.4M295 25.9v2.4M295 29.6v2.4M295 33.4v2.4M295 37.1v2.4M162.1 40.8v2.4M162.1 44.6v2.4M162.1 48.3v2.4M162.1 52.1v2.4M162.1 55.8v2.4M162.1 59.6v2.4M295 40.8v2.4"/>
<path d="M295 44.6v2.4M295 48.3v2.4M295 52.1v2.4M295 55.8v2.4M295 59.6v2.4M162.1 63.3v2.4M162.1 67v2.4M162.1 70.8v2.4M162.1 74.5v2.4M162.1 78.3v2.4M295 63.3v2.4M295 67v2.4"/>
<path d="M295 70.8v2.4M295 74.5v2.4M295 78.3v2.4M108.2 98.7h-2.4v2.4M109.5 98.7h2.4M113.2 98.7h2.5M117 98.7h2.4M120.7 98.7h2.4M124.4 98.7h2.4M128.1 98.7h2.5M131.9 98.7h2.4M135.6 98.7h2.4"/>
<path d="M139.3 98.7h2.4M143 98.7h2.4M146.8 98.7h2.3M150.5 98.7h2.4M154.2 98.7h2.4M157.9 98.7h2.4M161.7 98.7h2.3M162.1 89.5v2.4h2.4M162.1 82v2.4M162.1 85.8v2.4M165.4 98.7h2.4M165.9 91.9h2.3"/>
<path d="M169.1 98.7h2.4M169.6 91.9h2.4M172.8 98.7h2.4M173.3 91.9h2.4M176.6 98.7h2.3M177 91.9h2.5M180.3 98.7h2.4M180.8 91.9h2.4M184 98.7h2.4M184.5 91.9h2.4M187.7 98.7h2.4M188.2 91.9h2.4"/>
<path d="M191.4 98.7h2.4M191.9 91.9h2.5M195.2 98.7h2.4M195.7 91.9h2.4M198.9 98.7h2.4M199.4 91.9h2.4M202.6 98.7h2.4M203.1 91.9h2.4M206.3 98.7h2.4M206.8 91.9h2.5M210.1 98.7h2.4M210.6 91.9h2.4"/>
<path d="M213.8 98.7h2.4v2.4M214.3 91.9h2.4M218.1 91.9h2.3M221.8 91.9h2.4M225.2 98.3v2.7M225.5 91.9h2.4M227.8 94.1h-2.6v2.8M229.1 94.1h2.6M229.2 91.9h2.4M233 91.9h2.4M233 94.1h2.6M236.7 91.9h2.4"/>
<path d="M236.9 94.1h2.6M240.4 91.9h2.4M240.9 94.1h2.6M244.1 91.9h2.4M244.8 94.1h2.6M247.9 91.9h2.4M248.7 94.1h2.6M250.5 98.1v.7M251.6 91.9h2.4M252.6 94.1h2.6M255.3 91.9h2.4M256.5 94.1h2.6"/>
<path d="M259 91.9h2.5M260.5 94.1h2.6M262.8 91.9h2.4M264.4 94.1h2.6M266.5 91.9h2.4M268.3 94.1h2.6M270.3 91.9h2.3M271.2 99.5l-.7-.7h-1.3l-.8 .7v.7l.8 .7h1.3l.7 .7v.7l-.7 .7h-1.3l-.8-.7M272.2 94.1h2.6M272.6 98.8h2.1l.7 .7v2.8l-.7 .7h-2.1zM274 91.9h2.4M276.1 94.1h2.6"/>
<path d="M277.7 91.9h2.4M280.1 94.1h2.6M281.4 91.9h2.4M284 94.1h2.6M285.2 91.9h2.4M287.9 94.1h2.6v2.8M288.9 91.9h2.4M290.5 98.3v2.7M295 82v2.4M295 85.8v2.4M295 89.5v2.4h-2.4M105.8 102.5v2.4"/>
<path d="M105.8 106.3v2.5M105.8 110.1v2.5M105.8 113.9v2.5M105.8 117.7v2.5M111 101.8l-.7-.7h-1.4l-.7 .7v2.8l.7 .6h1.4l.7-.6v-1.4h-1.4M112.4 103.8h2.1l.6-.6v-1.4l-.6-.7h-2.1v4.1M119.3 101.8l-.7-.7h-1.4l-.7 .7v.7l.7 .7h1.4l.7 .6v.8l-.7 .6h-1.4l-.7-.6M124.8 105.2v-4.1l1.4 1.4 1.4-1.4v4.1M129.7 102.5h1.4l.6 .7v1.4l-.6 .6h-1.4l-.7-.6v-1.4zM135.9 101.1v4.1h-2.1l-.7-.6v-1.4l.7-.7h2.1M137.3 102.5v2.1l.7 .6h2v-2.7M141.4 101.1h.7v4.1"/>
<path d="M141.4 105.2h1.4M216.2 102.5v2.4M216.2 106.3v2.5M216.2 110.1v2.5M216.2 113.9v2.5M216.2 117.7v2.5M225.2 102.3v2.8M225.2 106.4v2.8M225.2 110.5v2.7M225.2 114.6v2.7M225.2 118.7v2.7M245.6 103v-4.2l1.4 1.4 1.4-1.4v4.2"/>
<path d="M249.8 100.2h.7v2.8M249.8 103h1.4M255.3 100.2h-2.1l-.6 .7v1.4l.6 .7h2.1M256.7 100.2v2.8M258.8 100.2h-.7l-1.4 1.4M260.9 100.2h1.3l.7 .7v1.4l-.7 .7h-1.3l-.8-.7v-1.4zM290.5 102.3v2.8M290.5 106.4v2.8M290.5 110.5v2.7M290.5 114.6v2.7M290.5 118.7v2.7M105.8 121.5v2.5"/>
<path d="M105.8 125.3v2.5M105.8 129.1v2.5M105.8 132.9v2.5M105.8 136.7v2.5M216.2 121.5v2.5M216.2 125.3v2.5M216.2 129.1v2.5M216.2 132.9v2.5M216.2 136.7v2.5M225.2 122.8v2.7M225.2 126.8v2.8M225.2 130.9v2.8"/>
<path d="M225.2 135v2.8M225.2 139.1v2.8M290.5 122.8v2.7M290.5 126.8v2.8M290.5 130.9v2.8M290.5 135v2.8M290.5 139.1v2.8M105.8 140.5v2.5M105.8 144.4v2.5M105.8 148.2v2.5M105.8 152v2.5M105.8 155.8v2.4"/>
<path d="M105.8 159.6v2.5M216.2 140.5v2.5M216.2 144.4v2.5M216.2 148.2v2.5M216.2 152v2.5M216.2 155.8v2.4M216.2 159.6v2.5M225.2 143.2v2.8h2.6M229.1 146h2.6M233 146h2.6M236.9 146h2.6M240.9 146h2.6"/>
<path d="M244.8 146h2.6M248.7 146h2.6M252.6 146h2.6M256.5 146h2.6M260.5 146h2.6M264.4 146h2.6M268.3 146h2.6M272.2 146h2.6M276.1 146h2.6M280.1 146h2.6M284 146h2.6M290.5 143.2v2.8h-2.6"/>
<path d="M105.8 163.4v2.5M105.8 167.2v2.5M105.8 171v2.5M105.8 174.8v2.5M105.8 178.6v2.5M216.2 163.4v2.5M216.2 167.2v2.5M216.2 171v2.5M216.2 174.8v2.5M216.2 178.6v2.5M105.8 186.3v2.4h2.4M105.8 182.5v2.4"/>
<path d="M109.5 188.7h2.4M113.2 188.7h2.5M117 188.7h2.4M120.7 188.7h2.4M124.4 188.7h2.4M128.1 188.7h2.5M131.9 188.7h2.4M135.6 188.7h2.4M139.3 188.7h2.4M143 188.7h2.4M146.8 188.7h2.3M150.5 188.7h2.4"/>
<path d="M154.2 188.7h2.4M157.9 188.7h2.4M161.7 188.7h2.3M165.4 188.7h2.4M169.1 188.7h2.4M172.8 188.7h2.4M176.6 188.7h2.3M180.3 188.7h2.4M184 188.7h2.4M187.7 188.7h2.4M191.4 188.7h2.4M195.2 188.7h2.4"/>
<path d="M198.9 188.7h2.4M202.6 188.7h2.4M206.3 188.7h2.4M210.1 188.7h2.4M216.2 182.5v2.4M216.2 186.3v2.4h-2.4"/>
</g>
<text font-size="3.6" x="10.2" y="208.1">07.04.2024 23:51 f=0.89 c:\FTKL_PutS\PROJ_PutS\Matura Projekt\C-Track\C-Track_V2_R1.sch (Sheet: 1/1)</text>
<g font-size="2.6" fill="#808080">
<text x="64.2" y="101.9">ATMEGA644PA-AUR</text>
<text x="64.7" y="99.4">U1</text>
</g>
<g font-size="2.2" fill="#808080">
<text x="251.1" y="40.9">IC1</text>
<text x="165.1" y="43.2">2224</text>
<text x="167.7" y="45.4">J1</text>
<text x="251.1" y="43.1">TPS63001DRCT</text>
<text x="55.1" y="70.7" transform="rotate(-90 55.1 70.7)">RESET</text>
<text x="57.2" y="70.7" transform="rotate(-90 57.2 70.7)">PA6</text>
<text x="59.4" y="70.9" transform="rotate(-90 59.4 70.9)">PB5</text>
<text x="61.6" y="70.9" transform="rotate(-90 61.6 70.9)">PB6</text>
<text x="63.9" y="70.9" transform="rotate(-90 63.9 70.9)">PB7</text>
<text x="66.2" y="70.9" transform="rotate(-90 66.2 70.9)">PB2</text>
<text x="68.4" y="71" transform="rotate(-90 68.4 71)">PA7</text>
<text x="163.2" y="102.5">PD4</text>
<text x="251.1" y="106.2">J2</text>
<text x="227.2" y="114">PB4</text>
<text x="251.1" y="108.4">045138008100858+</text>
<text x="227.2" y="118.7">PB5</text>
<text x="227.2" y="123.2">PB7</text>
<text x="198.6" y="132">PD3</text>
<text x="227" y="127.9">PB6</text>
<text x="122.3" y="134.3">TPS7A20185PDBVR</text>
<text x="129.7" y="132.5">IC2</text>
<text x="155.5" y="137.7">TX1</text>
<text x="198.6" y="136.3">PD5</text>
<text x="205.8" y="140.8">PD6</text>
<text x="135.2" y="185">TX1</text>
<text x="203.6" y="183.8">PD2</text>
</g>
<g font-size="2.1" fill="#808080">
<text x="205.4" y="51.3">R1</text>
<text x="216.8" y="54.9">L1</text>
<text x="142.7" y="61.4">X1</text>
<text x="109.6" y="69.4">F1</text>
<text x="275.7" y="72.1">C1</text>
<text x="282.5" y="72.1">C2</text>
<text x="110.3" y="83.6">C5</text>
<text x="199.1" y="78.9">C3</text>
<text x="205.9" y="78.9">C4</text>
<text x="11" y="115.4">C6</text>
<text x="18.2" y="115.1">C7</text>
<text x="25.2" y="115.1">C8</text>
<text x="109.1" y="132.9">C10</text>
<text x="230.7" y="132.9">C9</text>
<text x="147.6" y="143.5">C11</text>
<text x="152.1" y="143.5">C12</text>
<text x="156.4" y="143.3">C13</text>
<text x="201.1" y="149.5" transform="rotate(-90 201.1 149.5)">R2</text>
<text x="34.2" y="161.6">R3</text>
<text x="144.8" y="178.8" transform="rotate(-90 144.8 178.8)">R4</text>
<text x="169.6" y="178.8" transform="rotate(-90 169.6 178.8)">R5</text>
</g>
<g font-size="1.9" fill="#808080">
<text x="177" y="45.3">1</text>
<text x="177" y="43.1">2</text>
<text x="182.2" y="44.3">1</text>
<text x="182.2" y="42">2</text>
<text x="192.3" y="42">1</text>
<text x="198.5" y="42">2</text>
<text x="245.2" y="42.5" transform="rotate(-90 245.2 42.5)">11</text>
<text x="247.4" y="42.5" transform="rotate(-90 247.4 42.5)">15</text>
<text x="249.6" y="42.5" transform="rotate(-90 249.6 42.5)">14</text>
<text x="233.3" y="55.6">1</text>
<text x="233.3" y="57.8">2</text>
<text x="238.5" y="56.6">VOUT</text>
<text x="238.5" y="58.8">L2</text>
<text x="246.1" y="54.4" transform="rotate(-90 246.1 54.4)">PGND_2</text>
<text x="248.4" y="54.4" transform="rotate(-90 248.4 54.4)">PGND_6</text>
<text x="250.7" y="54.4" transform="rotate(-90 250.7 54.4)">PGND_5</text>
<text x="252.6" y="58.8">GND</text>
<text x="254.5" y="56.6">FB</text>
<text x="261" y="57.8">9</text>
<text x="261" y="55.6">10</text>
<text x="114.5" y="62.8" transform="rotate(-90 114.5 62.8)">1</text>
<text x="138.7" y="64.6">2</text>
<text x="148.4" y="64.6">1</text>
<text x="233.3" y="60.1">3</text>
<text x="233.3" y="62.3">4</text>
<text x="233.3" y="64.6">5</text>
<text x="238.5" y="61">PGND_1</text>
<text x="238.5" y="63.3">L1</text>
<text x="238.5" y="65.6">VIN</text>
<text x="248.5" y="63.3">PS/SYNC</text>
<text x="252.5" y="61">VINA</text>
<text x="254.3" y="65.6">EN</text>
<text x="261" y="64.6">6</text>
<text x="261" y="62.3">7</text>
<text x="261" y="60.1">8</text>
<text x="138.7" y="66.8">4</text>
<text x="138.7" y="69.1">6</text>
<text x="148.4" y="66.8">3</text>
<text x="148.4" y="69.1">5</text>
<text x="114.5" y="74.8" transform="rotate(-90 114.5 74.8)">2</text>
<text x="246.1" y="74.1" transform="rotate(-90 246.1 74.1)">PGND_3</text>
<text x="248.4" y="74.1" transform="rotate(-90 248.4 74.1)">PGND_4</text>
<text x="35.7" y="81.5" transform="rotate(-90 35.7 81.5)">5</text>
<text x="37.9" y="81.5" transform="rotate(-90 37.9 81.5)">4</text>
<text x="40.2" y="81.5" transform="rotate(-90 40.2 81.5)">3</text>
<text x="42.4" y="81.5" transform="rotate(-90 42.4 81.5)">2</text>
<text x="44.7" y="81.5" transform="rotate(-90 44.7 81.5)">1</text>
<text x="53.7" y="81.5" transform="rotate(-90 53.7 81.5)">9</text>
<text x="56" y="81.5" transform="rotate(-90 56 81.5)">8</text>
<text x="58.2" y="81.5" transform="rotate(-90 58.2 81.5)">7</text>
<text x="60.5" y="81.5" transform="rotate(-90 60.5 81.5)">6</text>
<text x="62.7" y="81.5" transform="rotate(-90 62.7 81.5)">5</text>
<text x="64.9" y="81.5" transform="rotate(-90 64.9 81.5)">4</text>
<text x="67.2" y="81.5" transform="rotate(-90 67.2 81.5)">3</text>
<text x="69.5" y="81.5" transform="rotate(-90 69.5 81.5)">2</text>
<text x="71.7" y="81.5" transform="rotate(-90 71.7 81.5)">1</text>
<text x="89.9" y="78.1">1</text>
<text x="89.9" y="80.3">2</text>
<text x="89.9" y="82.6">3</text>
<text x="245.2" y="80.3" transform="rotate(-90 245.2 80.3)">12</text>
<text x="247.4" y="80.3" transform="rotate(-90 247.4 80.3)">13</text>
<text x="47.6" y="107.4">38</text>
<text x="48.6" y="105.1">5</text>
<text x="53.8" y="106.1">VCC_3</text>
<text x="82.3" y="106.1">PA7</text>
<text x="89.9" y="107.4">31</text>
<text x="89.9" y="105.1">30</text>
<text x="47.6" y="109.6">17</text>
<text x="53.8" y="108.3">VCC_2</text>
<text x="53.8" y="110.6">VCC</text>
<text x="82.3" y="112.9">PA4</text>
<text x="82.3" y="110.6">PA5</text>
<text x="82.3" y="108.3">PA6</text>
<text x="89.9" y="111.8">33</text>
<text x="89.9" y="109.6">32</text>
<text x="246.8" y="111.8">1</text>
<text x="252.1" y="112.9">DAT2</text>
<text x="263.4" y="112.9">DAT1</text>
<text x="272.3" y="111.8">8</text>
<text x="48.6" y="116.4">4</text>
<text x="53.8" y="117.3">~RESET</text>
<text x="82.3" y="119.6">PA1</text>
<text x="82.3" y="117.3">PA2</text>
<text x="82.3" y="115.1">PA3</text>
<text x="89.9" y="118.6">36</text>
<text x="89.9" y="116.4">35</text>
<text x="89.9" y="114.1">34</text>
<text x="246.8" y="114.1">2</text>
<text x="246.8" y="116.4">3</text>
<text x="246.8" y="118.6">4</text>
<text x="252.1" y="115.1">CD/DAT3</text>
<text x="252.1" y="117.3">CMD</text>
<text x="252.1" y="119.6">VDD</text>
<text x="263.7" y="115.1">COM</text>
<text x="266.1" y="117.3">10</text>
<text x="266.2" y="119.6">11</text>
<text x="272.3" y="114.1">9</text>
<text x="272.3" y="116.4">10</text>
<text x="272.3" y="118.6">11</text>
<text x="48.6" y="120.9">8</text>
<text x="48.6" y="123.1">7</text>
<text x="53.8" y="121.8">XTAL1</text>
<text x="53.8" y="124.1">XTAL2</text>
<text x="82.3" y="121.9">PA0</text>
<text x="89.9" y="120.9">37</text>
<text x="89.9" y="125.3">3</text>
<text x="246.8" y="120.9">5</text>
<text x="246.8" y="123.1">6</text>
<text x="246.8" y="125.3">7</text>
<text x="252.1" y="121.8">CLK</text>
<text x="252.1" y="124.1">VSS</text>
<text x="266.1" y="121.9">12</text>
<text x="266.1" y="124.1">13</text>
<text x="272.3" y="120.9">12</text>
<text x="272.3" y="123.1">13</text>
<text x="272.3" y="125.3">CD1</text>
<text x="47.6" y="129.9">27</text>
<text x="47.6" y="127.6">29</text>
<text x="53.8" y="130.9">AVCC</text>
<text x="53.8" y="128.6">AREF</text>
<text x="82.1" y="130.9">PB5</text>
<text x="82.1" y="128.6">PB6</text>
<text x="82.1" y="126.4">PB7</text>
<text x="89.9" y="129.9">1</text>
<text x="89.9" y="127.6">2</text>
<text x="252.1" y="126.4">DAT0</text>
<text x="264.3" y="126.4">CD1</text>
<text x="82.1" y="137.6">PB2</text>
<text x="82.1" y="135.4">PB3</text>
<text x="82.1" y="133.1">PB4</text>
<text x="89.9" y="136.6">42</text>
<text x="89.9" y="134.4">43</text>
<text x="89.9" y="132.1">44</text>
<text x="121.6" y="136.6">1</text>
<text x="126.8" y="137.6">IN</text>
<text x="132.8" y="137.6">N/C</text>
<text x="140.3" y="136.6">4</text>
<text x="166.7" y="132.1">1</text>
<text x="166.7" y="134.4">2</text>
<text x="166.7" y="136.6">3</text>
<text x="171.8" y="133.1">ON_OFF</text>
<text x="171.8" y="135.4">1PPS</text>
<text x="171.8" y="137.6">TX</text>
<text x="183.3" y="137.6">/RESET</text>
<text x="185.9" y="135.4">/RTS</text>
<text x="187.6" y="133.1">RX</text>
<text x="194.4" y="136.6">8</text>
<text x="194.4" y="134.4">9</text>
<text x="194.4" y="132.1">10</text>
<text x="82.1" y="142.1">PB0</text>
<text x="82.1" y="139.9">PB1</text>
<text x="89.9" y="141.1">40</text>
<text x="89.9" y="138.9">41</text>
<text x="121.6" y="138.9">2</text>
<text x="121.6" y="141.1">3</text>
<text x="126.8" y="139.9">GND OUT</text>
<text x="126.8" y="142.1">EN</text>
<text x="140.3" y="138.9">5</text>
<text x="163.8" y="141.1">5*12</text>
<text x="166.7" y="138.9">4</text>
<text x="171.8" y="139.9">VCC</text>
<text x="171.8" y="142.1">GND</text>
<text x="182" y="142.1">WAKEUP</text>
<text x="185.8" y="139.9">/CTS</text>
<text x="194.4" y="141.1">6</text>
<text x="194.4" y="138.9">7</text>
<text x="82" y="148.9">PC6</text>
<text x="82" y="146.6">PC7</text>
<text x="89.9" y="147.9">25</text>
<text x="89.9" y="145.6">26</text>
<text x="82" y="155.6">PC3</text>
<text x="82" y="153.4">PC4</text>
<text x="82" y="151.1">PC5</text>
<text x="89.9" y="154.6">22</text>
<text x="89.9" y="152.4">23</text>
<text x="89.9" y="150.2">24</text>
<text x="82" y="160.1">PC1</text>
<text x="82" y="157.9">PC2</text>
<text x="89.9" y="161.4">19</text>
<text x="89.9" y="159.1">20</text>
<text x="89.9" y="156.9">21</text>
<text x="82" y="162.4">PC0</text>
<text x="82" y="166.9">PD7</text>
<text x="89.9" y="165.9">16</text>
<text x="23.4" y="168.1">1</text>
<text x="23.4" y="170.4">3</text>
<text x="29.5" y="168.1">2</text>
<text x="29.5" y="170.4">4</text>
<text x="82" y="173.7">PD4</text>
<text x="82" y="171.4">PD5</text>
<text x="82" y="169.1">PD6</text>
<text x="89.9" y="172.6">13</text>
<text x="89.9" y="170.4">14</text>
<text x="89.9" y="168.1">15</text>
<text x="47.6" y="177.2">18</text>
<text x="47.6" y="179.4">28</text>
<text x="48.6" y="174.9">6</text>
<text x="53.8" y="175.9">GND_2</text>
<text x="53.8" y="178.1">GND_3</text>
<text x="82" y="178.1">PD2</text>
<text x="82" y="175.9">PD3</text>
<text x="89.9" y="179.4">10</text>
<text x="89.9" y="177.2">11</text>
<text x="89.9" y="174.9">12</text>
<text x="47.6" y="181.7">39</text>
<text x="53.8" y="180.4">GND_4</text>
<text x="53.8" y="182.7">GND</text>
<text x="82" y="182.7">PD0</text>
<text x="82" y="180.4">PD1</text>
<text x="89.9" y="181.7">9</text>
</g>
<g font-size="1.6" fill="#808080">
<text x="245.8" y="33.1">GND</text>
<text x="205.4" y="53.4">100</text>
<text x="216.5" y="56.6">2u2</text>
<text x="150.9" y="64.9">PB6</text>
<text x="109.2" y="70.7">750n</text>
<text x="130.6" y="67.1">PB5</text>
<text x="150.9" y="67.1">PB7</text>
<text x="150.9" y="69.4">RESET</text>
<text x="275.7" y="74.6">10u</text>
<text x="282.4" y="74.6">10u</text>
<text x="95.9" y="80.4">PD0</text>
<text x="96.1" y="82.9">PD1</text>
<text x="103.5" y="78.4">AVCC</text>
<text x="199.1" y="81.4">10u</text>
<text x="205.4" y="81.4">0,1u</text>
<text x="109.8" y="85.3">100n</text>
<text x="194.3" y="88.8">GND</text>
<text x="201.1" y="88.8">GND</text>
<text x="207.9" y="88.8">GND</text>
<text x="243.9" y="88.8">GND</text>
<text x="270.9" y="88.8">GND</text>
<text x="277.7" y="88.8">GND</text>
<text x="284.4" y="88.8">GND</text>
<text x="93" y="93.3">GND</text>
<text x="113.2" y="93.3">GND</text>
<text x="133.5" y="93.3">GND</text>
<text x="36" y="103.2" transform="rotate(-90 36 103.2)">AVCC</text>
<text x="38.2" y="103.2" transform="rotate(-90 38.2 103.2)">AREF</text>
<text x="42.3" y="103.2" transform="rotate(-90 42.3 103.2)">RESET</text>
<text x="94.5" y="105.4">PA7</text>
<text x="94.5" y="107.7">PA6</text>
<text x="94.5" y="109.9">PA5</text>
<text x="94.5" y="112.2">PA4</text>
<text x="10.7" y="116.8">100n</text>
<text x="17.7" y="116.6">100n</text>
<text x="24.4" y="116.6">100n</text>
<text x="94.5" y="114.4">PA3</text>
<text x="94.5" y="116.7">PA2</text>
<text x="94.5" y="118.9">PA1</text>
<text x="94.5" y="121.2">PA0</text>
<text x="94.5" y="125.7">PB7</text>
<text x="169.8" y="124.6">WIRL-POSI_2613011037000</text>
<text x="20.9" y="127">GND</text>
<text x="94.5" y="127.9">PB6</text>
<text x="94.5" y="130.2">PB5</text>
<text x="94.5" y="132.4">PB4</text>
<text x="94.5" y="134.7">PB3</text>
<text x="94.5" y="136.9">PB2</text>
<text x="109.3" y="135.9">1u</text>
<text x="229.7" y="135.4">100n</text>
<text x="94.5" y="139.2">PB1</text>
<text x="94.5" y="141.4">PB0</text>
<text x="94.5" y="146">PC7</text>
<text x="94.5" y="148.2">PC6</text>
<text x="147.6" y="147">47u</text>
<text x="152.6" y="147">47u</text>
<text x="156.4" y="147">100n</text>
<text x="202.4" y="149.5" transform="rotate(-90 202.4 149.5)">10k</text>
<text x="94.5" y="150.5">PC5</text>
<text x="94.5" y="152.7">PC4</text>
<text x="94.5" y="154.9">PC3</text>
<text x="187.7" y="150.5">MOD1</text>
<text x="94.5" y="157.2">PC2</text>
<text x="94.5" y="159.5">PC1</text>
<text x="94.5" y="161.7">PC0</text>
<text x="34.5" y="163.1">10k</text>
<text x="94.5" y="166.2">PD7</text>
<text x="206.5" y="165.3">GND</text>
<text x="94.5" y="168.4">PD6</text>
<text x="94.5" y="170.7">PD5</text>
<text x="94.5" y="173">PD4</text>
<text x="94.5" y="175.2">PD3</text>
<text x="94.5" y="177.5">PD2</text>
<text x="94.5" y="179.7">PD1</text>
<text x="146.1" y="178.7" transform="rotate(-90 146.1 178.7)">10k</text>
<text x="170.9" y="178.7" transform="rotate(-90 170.9 178.7)">10k</text>
<text x="94.5" y="182">PD0</text>
<text x="18.6" y="187.8">GND</text>
<text x="34.4" y="187.8">GND</text>
</g>
</svg>
